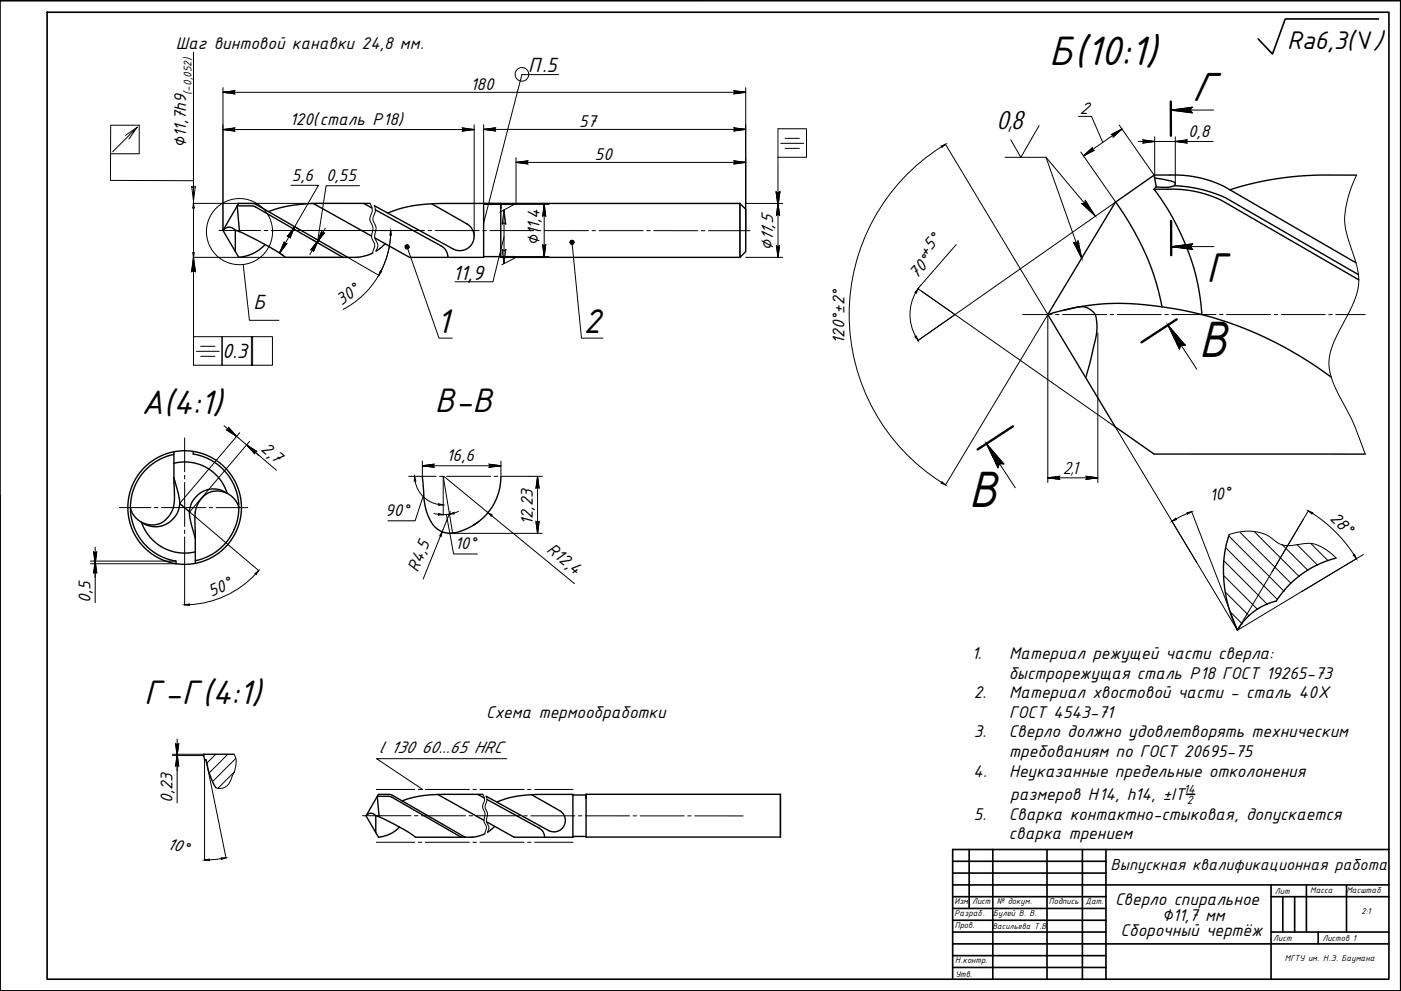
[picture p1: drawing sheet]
<svg xmlns="http://www.w3.org/2000/svg" width="594mm" height="420mm" viewBox="0 0 594 420" stroke-linecap="round" stroke-linejoin="round" font-family="sans-serif">
<g fill="none" stroke="#000" stroke-width=".7">
<path d="M0 .2v420h594v-420M0 .2h594zM20 5.2h569v410h-569zM584.6 8h-39.6l-5.4 14.9-6.1-6.4M205.1 86.3h7.2v2.1M313.8 86.3v22.8M0 210.2v210h594M248.5 336.8v1.6M330.9 336.8v18.1M503.1 336.8h3.5M404 365.2h65M404 375.2h185"/>
<path d="M404 370.2h65M411 360.2v25M421 360.2v55M444 360.2v55M459 360.2v55M469 360.2v55M539 375.2v40M554 375.2v20M571 375.2v20M589 360.2h-185v55M404 385.2h65M404 380.2h65"/>
<path d="M404 390.2h65M404 395.2h65M539 380.2h50M539 395.2h50M544 380.2v15M549 380.2v15M559 395.2v5M404 405.2h65M404 400.2h185M404 410.2h65"/>
</g>
<g fill="none" stroke="#000" stroke-width=".59">
<path d="M489.4 74.2h6.8a48.6 48.6 0 0 1 22.7 4.8l56.1 32.4M489.4 74.2l.9 5M489.4 74.3l-16.5 11.5M489.6 75.5l5.6 1a3.8 3.8 0 0 1 3.1 1.4l-.1 .5a7.7 7.7 0 0 1-5.2 1l-2.8-.1M497.9 78.7a58.4 58.4 0 0 1 21.9 5.2l56.3 32.6M575.2 74.3l-14-.1a130.9 130.9 0 0 0-39.7 6.3M94.6 97.7a3.2 3.2 0 0 1 5.2-.1v9.1M99.8 97.6l2.9 1.1 4.4 2.2a92.9 92.9 0 0 1 14 8.2h30.6l3.3-.7 3.1-1.1M101.6 98.2l-1-10.9 7 .1 37.8 21.7M132.9 86.3l24.7 13.8M154.2 86.3l3.5 1.9M156.9 86.2h-20.4a74 74 0 0 0-17.4 1.8l-5.2 1.7"/>
<path d="M158.7 87.2l33.4 18.3a6.1 6.1 0 0 0 8.2-2.4 6.1 6.1 0 0 0-2.4-8.2M159.2 89l27.8 15.2a5.5 5.5 0 0 1 2.9 4.9M164.4 90.3l4.6-1.6a54.1 54.1 0 0 1 13.7-2.3l22.4-.1v22.8h-31.4l-14.8-8.2M183 86.4l15.1 8.6M205.1 86.4l.2 .2h12.9M211.8 86.6l.5-.3v22.8l-.5-.3M212.3 86.3h101.5l2.4 2.4v18l-2.4 2.4h-101.5M112.4 103.7a17.3 17.3 0 0 1-11.2 5.4l-6.6-11.4 6.6-11.4h5.8l1.7 .4 38.7 22.4M147.4 109.1h.1M163.3 103.3l-3.8 3.2M218.2 108.8l-13.1 .2M576.2 118.6l-58.2-33.6a47.9 47.9 0 0 0-22.7-4.8h-5.9a99.7 99.7 0 0 1 20.2 53.2"/>
<path d="M444.3 133.4l2.9-.9a51.6 51.6 0 0 1 12.7-2.4 6.7 6.7 0 0 1 5.2 7.6l.1 .5a73.7 73.7 0 0 1-3 15.6l-1.8 6.3M444.3 133.4l28.6 47.6 16.5 11.5h89.5M451.2 131.4a104.1 104.1 0 0 1 45.7-.7h.1a154 154 0 0 1 67.5 29.2M492.7 130.1a109.2 109.2 0 0 0-19.7-44.5l-28.7 47.8M73.7 192.7a23 23 0 0 0-18.4 23 23 23 0 0 0 19.4 22.2v1.1M73.7 196.4a18.7 18.7 0 0 1 22.6 12.8 10.3 10.3 0 0 0-12.2 .5 10.3 10.3 0 0 0-3.2 11.8l1.9 6.7M73.7 191.5v13.3M81.9 191.4v1.1a23 23 0 0 1 19.4 22.2 23 23 0 0 1-18.5 23M73.7 204.7l.3 7.4a10.6 10.6 0 0 1-8.5 10.4 9.5 9.5 0 0 1-10.2-7.2M73.7 202.4l1.7 6a10.5 10.5 0 0 1-2.8 12.3 10.5 10.5 0 0 1-12.7 .7M76.2 213.4l4.2 3.6M82.8 217.1v.2"/>
<path d="M83.1 219.4h.1M101.3 215.4a9.3 9.3 0 0 0-9.6-7.2 9.3 9.3 0 0 0-8.7 8.1l-.4 3.2 .2 19.3M179.1 202.1l.3 3.2a36.4 36.4 0 0 0 2 13.2 10 10 0 0 0 11.3 7.5l.8-.2M212.4 202.1a24 24 0 0 1-11.6 20.5M60 221.4a19.3 19.3 0 0 0 22.8 12.6M202.7 221.3a26.7 26.7 0 0 1-10.4 4.7l-1.4 .1M521.3 226.6a54.5 54.5 0 0 0 3.4 40.6 25.9 25.9 0 0 1 16.5-12.4M566.6 236.6a42.6 42.6 0 0 0-25.5 18.4M99.2 319.8h-12.8l.3 2.3h.7l1.5 6.3 2.6 5.6M185.6 336.8l19.6 11M202.6 336.8l2.7 1.5M204.7 336.8h-16.2a48.8 48.8 0 0 0-16.1 2.1l-1.9 .7"/>
<path d="M206.1 337.6l26.5 14.5a4.8 4.8 0 0 0 6.5-1.9 4.8 4.8 0 0 0-1.9-6.6M206.5 339l22.1 12.1a4.4 4.4 0 0 1 2.3 3.9M225.4 336.9l12 6.8M242.9 336.9l.2 .2M248.5 336.9l-5.6 .2M330.9 336.8h-82.4v18.1h82.4M155.2 345.9a2.5 2.5 0 0 1 4.1-.1v7.2M159.3 345.8l2.3 .8 7.6 4 7 4.4h23.6l2.7-.4 3.1-1.1M160.8 346.3l-.8-8.7 5.3 .1 30.2 17.2M169.4 350.6a13.9 13.9 0 0 1-8.9 4.4l-5.3-9.1 5.3-9.1h4.5l1.4 .4 30.8 17.7M195.5 354.9l.1 .1M197.2 354.9v.1"/>
<path d="M206.3 348.4l11.7 6.6h24.9M209.8 350.3l-3.1 2.6M210.6 340l2.9-1a41.3 41.3 0 0 1 11.9-2.1l17.5-.1v18.2M242.9 354.6l5.6 .2M243.1 354.7l-.2 .2"/>
<circle cx="78.3" cy="215.2" r="24.1"/>
</g>
<!-- layer: 0 -->
<g fill="none" stroke="#000" stroke-width=".42">
<path d="M94.6 39.1l5-.6-.5 .6 .5 .7zM94.6 39.1h1M236.9 31.6h-15.6M311.2 38.5l5 .6-5 .7 .5-.7zM315.2 39.1h1M94.6 54.9l5-.6-.5 .6 .5 .7zM94.6 54.9h1M196.1 54.3l5 .6-5 .7 .5-.7zM200.1 54.9h1M205.1 54.9l5-.7-.5 .7 .5 .6zM205.1 54.9h1M311.2 54.2l5 .7-5 .6 .5-.6z"/>
<path d="M315.2 54.9h1M332.9 58.7h6.1M471.3 57l4.5-2.3-3.8 3.4 .1-.8zM475.8 54.7l-.9 .6M482.6 60h7l-5 .6 .5-.6-.5-.7 6 .7M497.4 60l6 .6-.5-.6 .5-.7-5 .7h7M218.8 68.9l5-.7-.5 .7 .5 .6zM218.8 68.9h1M311.2 68.2l5 .7-5 .6 .5-.6zM315.2 68.9h1M329.9 66.7h12.1v-12.1h-12.1v32.8M331.1 60.8h9.7"/>
<path d="M332.9 62.9h6.1M459.4 66.1l3.8-3.4-.1 .8 .8 .3zM460.3 65.5l-.9 .6M124.9 96.2l-1.9 4.6-.3-.7-.8 .1zM124.9 96.2l-.4 .8M138 96.7l-3.6 6.1 2-4.7 .3 .8 .8-.1-3.6 4.8M230.8 86.6l.6 5-.6-.5-.7 .5zM230.8 86.6v1M329.1 81.3l.8 .6 .8-.6-.8 6.1zM329.9 86.3l.7 5-.7-.5-.7 .5zM329.9 86.3v1M119.1 106.4l-.5 .9"/>
<path d="M120.5 102.6l.3 .8 .8-.1-3 4zM135.4 101l-3.6 4.9 .9-.1 .3 .7 1.9-4.6-3.5 6M172.6 104.7l13.6 38.7h5.6M230.1 103.8l.7 .5 .6-.5-.6 5zM230.8 107.8v1M242.5 102.7l4.1 40.7h9.1M329.2 104.1l.7 .5 .7-.5-.7 5zM329.9 108.1v1M95 180.5l5.3 4.5-4.2-2.7 .8-.2v-.8l4.2 4.4M103.8 188l4.1 4.3 .1-.8 .8-.2-4.2-2.7 5.3 4.5M179.1 197.5l5-.7-.5 .7 .5 .6zM179.1 197.5h1"/>
<path d="M207.4 196.8l5 .7-5 .6 .5-.6zM211.4 197.5h1M472.9 181l34.5 57.4M227.9 202l.7 4.9-.7-.4-.6 .4zM227.9 202v.9M444.3 202.6l5-.7-.5 .7 .5 .6zM444.3 202.6h1M460.5 201.9l5 .7-5 .6 .5-.6zM464.5 202.6h1M40.4 236.9l-.7 6 .7-.5 .6 .5-.6-5v7M40.4 232v7l-.7-5 .7 .5 .6-.5-.6 6M192.5 226h.1"/>
<path d="M227.3 221.1l.6 .5 .7-.5-.7 5zM227.9 225.1v1M552.7 220.1l-13.2 22.3M578.2 235.1l-26.2 15.7M75.1 318.8l-.6 6 .6-.5 .7 .5-.7-5v7M75.1 313.3v7l-.6-5 .6 .5 .7-.5-.7 6"/>
<circle cx="221.3" cy="31.5" r="2.89"/>
</g>
<g fill="none" stroke="#000" stroke-width=".42">
<path d="M92.9 97.7h17.6M112 97.7h1.5M115 97.7h18.7M135.2 97.7h1.5M138.2 97.7h18.6M158.3 97.7h1.6M161.4 97.7h18.6M181.5 97.7h1.5M184.5 97.7l18.7 .1M204.7 97.8h1.5M207.7 97.8h18.7M227.9 97.8h1.5"/>
<path d="M230.9 97.8h18.7M251.1 97.8h1.4M254 97.8h18.7M274.2 97.8h1.5M277.2 97.8h18.7M297.4 97.8h1.5M300.4 97.8h17.6M433.6 133.4h12.5M447.6 133.4h1.5M450.6 133.4h18.7M470.7 133.4h1.5M473.8 133.4h18.6"/>
<path d="M493.9 133.4h1.5M496.9 133.4h18.7M517.1 133.4h1.5M520.1 133.4h18.7M540.3 133.4h1.5M543.3 133.4h18.7M563.5 133.4h1.5M566.4 133.4h12.5M78.3 185.7v14.3M50.6 215.2h13.4M65.5 215.2h1.5M68.5 215.2h18.7"/>
<path d="M78.3 201.5v1.5M78.3 204.5v18.7M88.7 215.2h1.5M91.7 215.2h13.4M173.3 202h11.6M186.4 202h1.5M189.4 202h18.7M209.6 202h1.5M212.6 202h11.5M78.3 224.7v1.5M78.3 227.7v14.3M159.6 334.7h16.3"/>
<path d="M177.4 334.7h1.5M180.3 334.7h18.7M200.5 334.7h1.5M203.5 334.7h18.7M223.7 334.7h1.5M226.7 334.7h16.3M153.7 345.8h20.5M159.6 357.1h16.3M175.7 345.8h1.5M177.4 357.1h1.5M178.7 345.9h18.7M180.3 357.1h18.7"/>
<path d="M198.9 345.9h1.5M200.5 357.1h1.5M201.9 345.9h18.7M203.5 357.1h18.7M222.1 345.9h1.5M223.7 357.1h1.5M225.1 345.9h18.7M226.7 357.1h16.3M245.3 345.9h1.5M248.3 345.9h18.6M268.4 345.9h1.5M271.4 345.9h18.7"/>
<path d="M291.6 345.9h1.5M294.6 345.9h20.5"/>
</g>
<path d="M82 22.1v64.1M575.2 74.3a39.9 39.9 0 0 0-4.8 21.7l1 4.4 2.2 6.6a27 27 0 0 1 2.2 15.5l-.7 2.9a119.9 119.9 0 0 1-8.7 17.8 21.5 21.5 0 0 0 0 21.5l7.1 13.9 5.4 13.9M81.9 86.2h63.5M82 88.2v18.9M156.9 86.2l.9 2.1-.2 1.9a4.3 4.3 0 0 0 .3 5.5l.2 1.5a5.8 5.8 0 0 0 .7 6.3l.1 .9-.8 2.9M158.7 87.2l.5 1.9-.2 1.1a4.4 4.4 0 0 0 .3 5.5l.1 1.5a5.8 5.8 0 0 0 .7 6.3l.1 1-.7 2M81.9 109.1h63.5M99 224.5h.1M521.3 226.6a19.3 19.3 0 0 1 20.5 3.5l2.1 1a16.7 16.7 0 0 0 8.5-.5 15.2 15.2 0 0 1 13.2 5l1 1M99.2 319.8a9.6 9.6 0 0 1-.1 7.9 14.6 14.6 0 0 1-2.9 5.5l-2.4 1.1-2.3-.3M204.7 336.8l.7 1.6-.1 1.6a3.8 3.8 0 0 0 .3 4.6l.1 .9a5 5 0 0 0 .6 5.2l-.7 2.8M206.1 337.6l.4 1.4-.2 1a3.7 3.7 0 0 0 .4 4.6v.9a5 5 0 0 0 .6 5.2l-.6 2.2" fill="none" stroke="#000" stroke-width=".42"/>
<g fill="none" stroke="#000" stroke-width=".42">
<path d="M94.6 37.1v60.6M95.6 39.1h219.6M221.3 31.6l-16.2 63M316.2 37.1v60.6M54.7 58.9l3.5-5-10.4 10.4M58.2 53.9l-5 3.5M59 53.1h-12.1l-.1 23.3M95.6 54.9h104.5M201.1 52.9v47M205.1 52.9v33.4M206.1 54.9h109.1M440.6 53.3l-7.7 13.4-4.3-7.5"/>
<path d="M457.3 49.3h5.6l4.7 11.1M474.6 53.1l14.8 21.1M474.9 55.3l-14.6 10.2M489.6 58v17.5M490.6 60h6.8M496.5 46.7l9-1.2-.8 1.2 .9 1.2zM498.4 58v20M498.4 60h16M514.6 46.7h-18.1M46.8 76.5l35.2 .1M46.9 65.2h12.1M82 68.2v16.8l.8-6-.8 .6-.7-.6 .7 6"/>
<path d="M123.3 78.6h11.7l-10.1 17.6 1.8 1M152.5 78.7h-14.2l-3.6 23.6M218.8 66.8v19.5l-6.9 3.7M219.8 68.9h95.4M399.2 62.2a84.2 84.2 0 0 0 0 142.3M400.8 61l43.5 72.3v71.3M426.2 66.7h17.3M443.5 66.7l20.7 24.7M443.5 66.7l15.2 42.8M458.3 64.4l14.7 21.2M124.5 97l-5.4 9.4M127.8 97.7h38.1"/>
<path d="M165.7 99.7a38 38 0 0 1-4.1 15.2M165.7 97.7a37.8 37.8 0 0 1-20.3 33.5M208.8 86.6h24M213.7 89l-.8 6.1 .8-.7 .8 .7-.8-6.1v22.8M230.8 87.6v20.2M316 86.3h15.9M329.9 87.3v20.8M458.7 86.3h1.3l.2-1.3 4 6.4zM472.9 85.8l-83.8 58.7M82 109.1l.8 6.1-.7-.6-.8 .6zM82 109.1l.1 45.8h12.1v-12.2h-12.1M103.1 112.1l2.7 23.7h12.5"/>
<path d="M118.6 107.3l1.7 1M132.7 101.7l2.7 1.6M133.2 100.9l2.7 1.6M133.9 103.6l-.5 .9M134.9 101.9l-.5 .9 .5-.9M136 100.2l-.6 .8M147.5 109.1l13.3 7.7M208.8 108.8h24M212.9 105.7l.8 .6 .8-.6-.8 6.1zM213.7 100.4l-4.7 19.1h-16M218.8 109.1l-6 3.1M316.2 109.1h15.7"/>
<path d="M405.4 103.7l-16.1 18.7M455.3 102.8l1.1 .4 .7-1.1 1.6 7.4zM496.6 104.6l9.1-1.2-.9 1.2 .9 1.1zM514.8 104.5l-18.2 .1M388.3 124.1a19.1 19.1 0 0 0 0 18.5M389.2 122.3l83.7 58.7M404.9 133.4l-15.7 11M444.3 133.4l-43.5 72.3M495.2 137.8l7.4 8.6-1.9-.2-.6 1.8zM495.2 137.8l12.3 18.7M83.3 148.9h9.7M85.1 146.8h6"/>
<path d="M85.1 151.1h6M94.2 142.7h12.9v12.2h-12.9zM106.6 142.7h8.9v12.2h-8.9zM465.5 141.2v63.4M101.1 185.7l2.7 2.3M101.6 183.5l-25.4 29.9M104.6 188.6l12.7 10.8M105.9 187.1l-25.5 29.9M179.1 195.5v6.6M180.1 197.5h31.3M212.4 195.5v6.6M418.3 188.1l7.3 8.6-1.8-.2-.6 1.8z"/>
<path d="M418.3 188.1l12.2 18.7M80.5 217.1l29.3 24.9M176 203.9a12.1 12.1 0 0 0 10 10M179.4 210.5l-3.4 10.3h-11.5M184 217.7l2 .4M187.9 202.1v16.3M187.9 202l4 24.1M188.3 202.1l18.6 15.2M189.3 218.1l3 16.8h10.1M190.6 218l-2.7 .2M190.9 216.9l-3.4 8.5M194.4 216.8l-1.9 .7"/>
<path d="M208.5 218.6l35.1 28.9M224.1 202h5.8M227.9 202.9v22.2M445.3 202.6h19.2M503.5 217.7l-4.8 2.3M505.2 216.8l19.5 50.4-17.3-28.8M554.9 216.4l-30.2 50.8 27.3-16.4M556.5 217.6a58.9 58.9 0 0 1 17.6 17.6M38.4 239h36.3M38.4 237.9h36.3M40.4 235.9v1M40.4 237.9v1.1"/>
<path d="M186.8 227.3l-7.4 18.2M190.9 226.1h39M496.9 220.9l10.5 17.4M575.3 236.8l-23.2 14M40.4 240v15.6M78.3 242.1v14.5M108.4 243.4a41.2 41.2 0 0 1-28.1 13M73.1 319.8h13.3M75.1 317.8v1M75.1 319.8v.5M73.1 320.3h13.3M75.1 321.3v19.1"/>
<path d="M86.7 322.1v42.7M87.4 322.1l8.5 41.8M214.9 321.7h-55.2l19.6 13.1M93.9 364l-5.1 .6"/>
<circle cx="101.6" cy="98.2" r="14"/>
</g>
<g fill="none" stroke="#000" stroke-width=".42">
<path d="M519.1 237.9l18.3 18.3M519.8 232.3l21.9 21.9M521.1 227.2l23.5 23.5M525.9 225.7l21.5 21.6M532.1 225.6l18.9 18.9M543.7 230.9l10.9 10.9M550 230.9l8.8 8.8M556 230.6l7.2 7.2M519.1 244.2l14.3 14.3M519.6 251l10 10M521.6 259.4l5.2 5.1M91.5 319.8l-3.8 3.8"/>
<path d="M96.6 319.8l-7.9 7.9M99.3 327.3l-6.9 7M100 321.5l-9.7 9.7"/>
</g>
<!-- layer: 0 -->
<g fill="#000" stroke="#000" stroke-width=".42">
<path d="M329.1 81.3l.8 .6h-.7zM329.2 81.9h1.4l-.7 5.5z"/>
<path d="M94.6 39.1h4.5l.5 .7zM94.6 39.1h4.5l.5-.6z"/>
<path d="M311.2 38.5l5 .6h-4.5zM311.7 39.1l-.5 .7 5-.7z"/>
<path d="M94.6 54.9h4.5l.5 .7zM94.6 54.9h4.5l.5-.6z"/>
<path d="M196.1 54.3l5 .6h-4.5zM196.6 54.9l-.5 .7 5-.7z"/>
<path d="M205.1 54.9h4.5l.5 .6zM205.1 54.9h4.5l.5-.7z"/>
<path d="M311.2 54.2l5 .7h-4.5zM311.7 54.9l-.5 .6 5-.6z"/>
<path d="M471.3 57l4.5-2.3-3.7 2.6zM472.1 57.3l-.1 .8 3.8-3.4z"/>
<path d="M498.4 60l5-.7-.5 .7zM498.4 60l5 .6-.5-.6z"/>
<path d="M218.8 68.9h4.5l.5 .6zM218.8 68.9h4.5l.5-.7z"/>
<path d="M311.2 68.2l5 .7h-4.5zM311.7 68.9l-.5 .6 5-.6z"/>
<path d="M459.4 66.1l3.7-2.6 .8 .3zM459.4 66.1l3.7-2.6 .1-.8z"/>
<path d="M485.1 60h4.5l-5 .6zM484.6 59.3l.5 .7h4.5z"/>
<path d="M136.4 98.1l.3 .8-2.3 3.9zM136.7 98.9l-2.3 3.9 3.1-4z"/>
<path d="M230.8 86.6v4.5l-.7 .5zM230.8 86.6v4.5l.6 .5z"/>
<path d="M329.9 86.3v4.5l-.7 .5zM329.9 86.3v4.5l.7 .5z"/>
<path d="M330.7 81.3l-.1 .6zM329.9 81.9l.8-.6-.1 .6z"/>
<path d="M120.8 103.4l.8-.1-3 4zM120.5 102.6l-1.9 4.7 2.2-3.9z"/>
<path d="M124.9 96.2l-2.2 3.9-.8 .1zM124.9 96.2l-2.2 3.9 .3 .7z"/>
<path d="M134.9 101.9l-1.9 4.6-.3-.7zM134.9 101.9l-3.1 4 .9-.1z"/>
<path d="M171.9 104.4v.3h.7zM171.9 104.7h.7l-.7 .2zM171.9 104.9l.1 .2 .6-.4z"/>
<path d="M172 105.1l.2 .2 .4-.6zM172.6 104.7l-.2 .7-.2-.1zM172.6 104.7l-.2 .7h.2z"/>
<path d="M172.2 104.1l.4 .6-.2-.8zM172 104.2l.2-.1 .4 .6zM172 104.2l-.1 .2 .7 .3z"/>
<path d="M172.6 104.7v.7h.3zM172.6 104.7l.5 .6-.2 .1zM172.6 104.7l.5 .6 .1-.2z"/>
<path d="M172.6 103.9v.8l.2-.8zM172.4 103.9h.2v.8z"/>
<path d="M172.6 104.7l.6 .4 .1-.2zM172.6 104.7l.8-.1-.1 .3zM172.6 104.7l.8-.1-.1-.2z"/>
<path d="M172.6 104.7l.7-.3-.1-.2zM173 104l.2 .2-.6 .5zM172.8 103.9l-.2 .8 .4-.7z"/>
<path d="M230.8 104.3l.6-.5-.6 5zM230.1 103.8l.7 5v-4.5z"/>
<path d="M241.9 103l.1 .2 .5-.5zM242 103.2l.5-.5-.3 .7zM242.5 102.7l-.3 .7 .2 .1z"/>
<path d="M241.9 102.4l-.1 .2 .7 .1zM241.8 102.6l.7 .1-.7 .1zM241.8 102.8l.1 .2 .6-.3z"/>
<path d="M242.5 102.7l-.1 .8h.2zM242.5 102.7l.4 .7-.3 .1zM242.5 102.7l.4 .7 .2-.1z"/>
<path d="M242.3 102l.2 .7v-.7zM242.1 102.2l.2-.2 .2 .7zM242.1 102.2l-.2 .2 .6 .3z"/>
<path d="M242.7 102l-.2 .7 .4-.6zM242.5 102h.2l-.2 .7z"/>
<path d="M242.5 102.7l.6 .6 .1-.2zM242.5 102.7l.8 .2-.1 .2zM242.5 102.7l.8 .2v-.2z"/>
<path d="M242.5 102.7h.8l-.1-.3zM242.5 102.7l.6-.5 .1 .2zM242.9 102.1l-.4 .6 .6-.5z"/>
<path d="M329.9 104.6l.7-.5-.7 5zM329.2 104.1l.7 5v-4.5z"/>
<path d="M96.1 182.3l.8-.2 3.4 2.9zM96.9 181.3v.8l3.4 2.9z"/>
<path d="M104.6 188.6l4.2 2.7-.8 .2zM104.6 188.6l3.3 3.7 .1-.8z"/>
<path d="M179.1 197.5h4.5l.5 .6zM179.1 197.5h4.5l.5-.7z"/>
<path d="M207.4 196.8l5 .7h-4.5zM207.9 197.5l-.5 .6 5-.6z"/>
<path d="M227.9 202v4.5l-.6 .4zM227.9 202v4.5l.7 .4z"/>
<path d="M444.3 202.6h4.5l.5 .6zM444.3 202.6h4.5l.5-.7z"/>
<path d="M460.5 201.9l5 .7h-4.5zM461 202.6l-.5 .6 5-.6z"/>
<path d="M39.7 234l.7 .5v4.5zM40.4 234.5v4.5l.6-5z"/>
<path d="M227.9 221.6l.7-.5-.7 5zM227.3 221.1l.6 5v-4.5z"/>
<path d="M40.4 237.9l.6 5-.6-.5zM40.4 237.9l-.7 5 .7-.5z"/>
<path d="M74.5 315.3l.6 .5v4.5zM75.1 315.8v4.5l.7-5z"/>
<path d="M75.1 319.8l.7 5-.7-.5zM75.1 319.8l-.6 5 .6-.5z"/>
</g>
<g fill="#000" stroke="#000" stroke-width=".42">
<path d="M496.6 46.7h8.1zM496.6 46.7l8.9-1.2-.8 1.2zM399.1 61.9l1.8-.7-1.5 1.3zM165.7 97.7l.3 2.1-.7-.1zM460 86.3h1zM460.2 85l.8 1.3h-1zM82 109.1l.8 5.5h-1.5zM82.1 114.6h.7v.6zM161.3 114.8l.6 .3-1.3 1.6zM455.3 102.8l1.1 .4h-.9zM455.5 103.2h1.8l1.4 6.3zM457.1 102.1l.2 .7h-.6z"/>
<path d="M496.8 104.6h8zM496.8 104.6l8.9-1.2-.9 1.2zM389.3 122.4l-.8 1.9-.5-.3zM495.2 137.8l7.3 8.4h-3.2zM388 142.8l.5-.3 .8 1.8zM499.3 146.2h1.4zM500.7 146.2l1.9 .2zM418.3 188.1l7.2 8.4h-3.2zM422.3 196.5h1.5zM423.8 196.5l1.8 .2zM175.8 202l.5 1.9-.6 .1zM186 213.6l1.9 .5-2 .1z"/>
<path d="M186 217.7l1.9 .5-2 .2zM190.6 218l1.9-.8 .1 .7zM206.9 217.3l1.8 1-.4 .6zM399.4 204.3l1.5 1.3-1.8-.8zM503.3 217.4l2-.5-1.7 1.1zM554.8 216.6l1.9 .8-.4 .5zM187.5 225.4l-.4 2-.6-.2zM497 221l1.5-1.3 .4 .6zM573.8 235.4l.6-.4 .8 1.9zM78.3 256.4l2-.3v.6zM108.1 243.2l1.6-1.3-1.1 1.7zM86.7 364.6l2-.4 .1 .7z"/>
<path d="M93.8 363.7h2l-1.9 .7z"/>
<path d="M496.5 46.7h8.2zM496.5 46.7h8.2l.9 1.2z"/>
<path d="M458.7 86.3h2.3zM458.7 86.3h2.3l3.2 5.1z"/>
<path d="M81.3 114.6v.6l.8-.6zM81.3 114.6v.6z"/>
<path d="M456.7 102.8l.6 .4v-.4zM456.7 102.8l.6 .4h-.9z"/>
<path d="M496.6 104.6h8.2zM496.6 104.6h8.2l.9 1.1z"/>
<path d="M499.3 146.2l1.4 .2zM499.3 146.4h1.4l-.6 1.6z"/>
<path d="M422.3 196.5l1.4 .2zM422.4 196.7h1.3l-.5 1.6z"/>
</g>
<!-- layer: 0 -->
<path d="M490.3 79.2l-.9 1" fill="none" stroke="#000" stroke-width=".59"/>
<path d="M496.5 43.1v14.5M496.6 93.7v14.5M499 135.4l-15 9.7M429.5 180.8l-15 9.8" fill="none" stroke="#000" stroke-width=".99"/>
<path d="M59 53.1v12.1" fill="none" stroke="#000" stroke-width=".42"/>
<path d="M82 86.2l.4 2h-.7zM81.7 107.1h.7l-.4 2z" fill="#000" stroke="#000" stroke-width=".42"/>
<circle cx="0" cy=".2" r=".35" fill="#000"/>
<g font-size="20.8">
<text x="508.3" y="151.2">В</text>
<text x="410.8" y="214.9">В</text>
</g>
<text font-size="18.8" x="444.9" y="27.5">Б(10:1)</text>
<g font-size="16.9">
<text x="505.3" y="42.9">Г</text>
<text x="511.7" y="119.7">Г</text>
</g>
<g font-size="15.5">
<text x="59.9" y="175.6">А(4:1)</text>
<text x="184.3" y="174.6">В-В</text>
<text x="61.1" y="298.5">Г-Г(4:1)</text>
</g>
<g font-size="14">
<text x="185.1" y="141.4">1</text>
<text x="247.4" y="141.4">2</text>
</g>
<text font-size="11.6" x="545.8" y="20.7">Ra6,3(V)</text>
<text font-size="11.3" x="422.8" y="54.7">0,8</text>
<g font-size="9.4">
<text x="223.9" y="30.5">П.5</text>
<text x="192" y="118.6">11,9</text>
<text x="107.5" y="130.9">Б</text>
<text x="94.2" y="151.9">0.3</text>
</g>
<g font-size="7.8">
<text x="74.6" y="21">Шаг винтовой канавки 24,8 мм.</text>
<text x="199.5" y="38.1">180</text>
<text x="122.9" y="53.2">120(сталь Р18)</text>
<text x="245.6" y="53.8">57</text>
<text x="457.7" y="48.3">2</text>
<text x="503.8" y="58">0,8</text>
<text x="78.9" y="62.6" transform="rotate(-90 78.9 62.6)">∅11,7h9</text>
<text x="252.2" y="67.9">50</text>
<text x="123.7" y="76.6">5,6</text>
<text x="138.3" y="76.7">0,55</text>
<text x="228.8" y="104.4" transform="rotate(-90 228.8 104.4)">∅11,4</text>
<text x="327.9" y="106.8" transform="rotate(-90 327.9 106.8)">∅11,5</text>
<text x="392.4" y="109.2" transform="rotate(-49 392.4 109.2)">+5°</text>
<text x="388.6" y="118.7" transform="rotate(-49 388.6 118.7)">70°</text>
<text x="144.8" y="129.9" transform="rotate(-37 144.8 129.9)">30°</text>
<text x="358.1" y="145.8" transform="rotate(-90 358.1 145.8)">120°±2°</text>
<text x="110.3" y="190.9" transform="rotate(40 110.3 190.9)">2,7</text>
<text x="189.3" y="195.5">16,6</text>
<text x="513.1" y="212.2" transform="rotate(-6 513.1 212.2)">10°</text>
<text x="163.4" y="218.8">90°</text>
<text x="563.6" y="220.1" transform="rotate(45 563.6 220.1)">28°</text>
<text x="225.9" y="222.7" transform="rotate(-90 225.9 222.7)">12,23</text>
<text x="192.8" y="232.9">10°</text>
<text x="231.5" y="233.6" transform="rotate(39 231.5 233.6)">R12,4</text>
<text x="177.2" y="243.1" transform="rotate(-68 177.2 243.1)">R4,5</text>
<text x="38.4" y="255.6" transform="rotate(-90 38.4 255.6)">0,5</text>
<text x="89.6" y="253.2" transform="rotate(-25 89.6 253.2)">50°</text>
<text x="412.1" y="279.3">1.</text>
<text x="428" y="279.3">Материал режущей части сверла:</text>
<text x="427.8" y="287.7">быстрорежущая сталь Р18 ГОСТ 19265-73</text>
<text x="413" y="296">2.</text>
<text x="428" y="296">Материал хвостовой части - сталь 40Х</text>
<text x="206.2" y="304.5">Схема термообработки</text>
<text x="428" y="304.3">ГОСТ 4543-71</text>
<text x="413" y="312.7">3.</text>
<text x="427.7" y="312.7">Сверло должно удовлетворять техническим</text>
<text x="160.6" y="319.1">l 130 60...65 HRC</text>
<text x="428" y="321">требованиям по ГОСТ 20695-75</text>
<text x="412.7" y="329.4">4.</text>
<text x="428" y="329.4">Неуказанные предельные отколонения</text>
<text x="73.1" y="340.4" transform="rotate(-90 73.1 340.4)">0,23</text>
<text x="428.4" y="339.3">размеров Н14, h14, ±IT</text>
<text x="413" y="347.5">5.</text>
<text x="427.7" y="347.5">Сварка контактно-стыковая, допускается</text>
<text x="70.7" y="359.9" transform="rotate(14 70.7 359.9)">10°</text>
<text x="427.8" y="355.8">сварка трением</text>
<text x="472.8" y="383.8">Сверло спиральное</text>
<text x="492.6" y="390.3">∅11,7 мм</text>
<text x="475.2" y="397">Сборочный чертёж</text>
</g>
<text font-size="7.6" x="451" y="200.8">2,1</text>
<text font-size="7.3" x="471" y="368.8">Выпускная квалификационная работа</text>
<g font-size="5.4">
<text x="502.1" y="336.2">14</text>
<text x="503.2" y="340.8">2</text>
</g>
<text font-size="5" x="81.2" y="40.2" transform="rotate(-90 81.2 40.2)">(-0,052)</text>
<g font-size="3.9">
<text x="404.7" y="383.3">Изм</text>
<text x="412.2" y="383.3">Лист</text>
<text x="422.7" y="383.4">№ докум.</text>
<text x="444.8" y="383.3">Подпись</text>
<text x="460.3" y="383.2">Дат.</text>
<text x="540.6" y="378.9">Лит</text>
<text x="555.6" y="378.8">Масса</text>
<text x="570.9" y="378.8">Масштаб</text>
<text x="404.8" y="388.5">Разраб.</text>
<text x="421.2" y="388.4">Булей В. В.</text>
<text x="577.3" y="387.4">2:1</text>
<text x="404.9" y="393.3">Пров.</text>
<text x="539.9" y="398.8">Лист</text>
<text x="560.8" y="398.8">Листов 1</text>
<text x="544.8" y="407.5">МГТУ им. Н.Э. Баумана</text>
<text x="405" y="408.3">Н.контр.</text>
<text x="405.1" y="414.3">Утв.</text>
</g>
<text font-size="3.7" x="420.9" y="393.8">Васильева Т.В.</text>
</svg>
